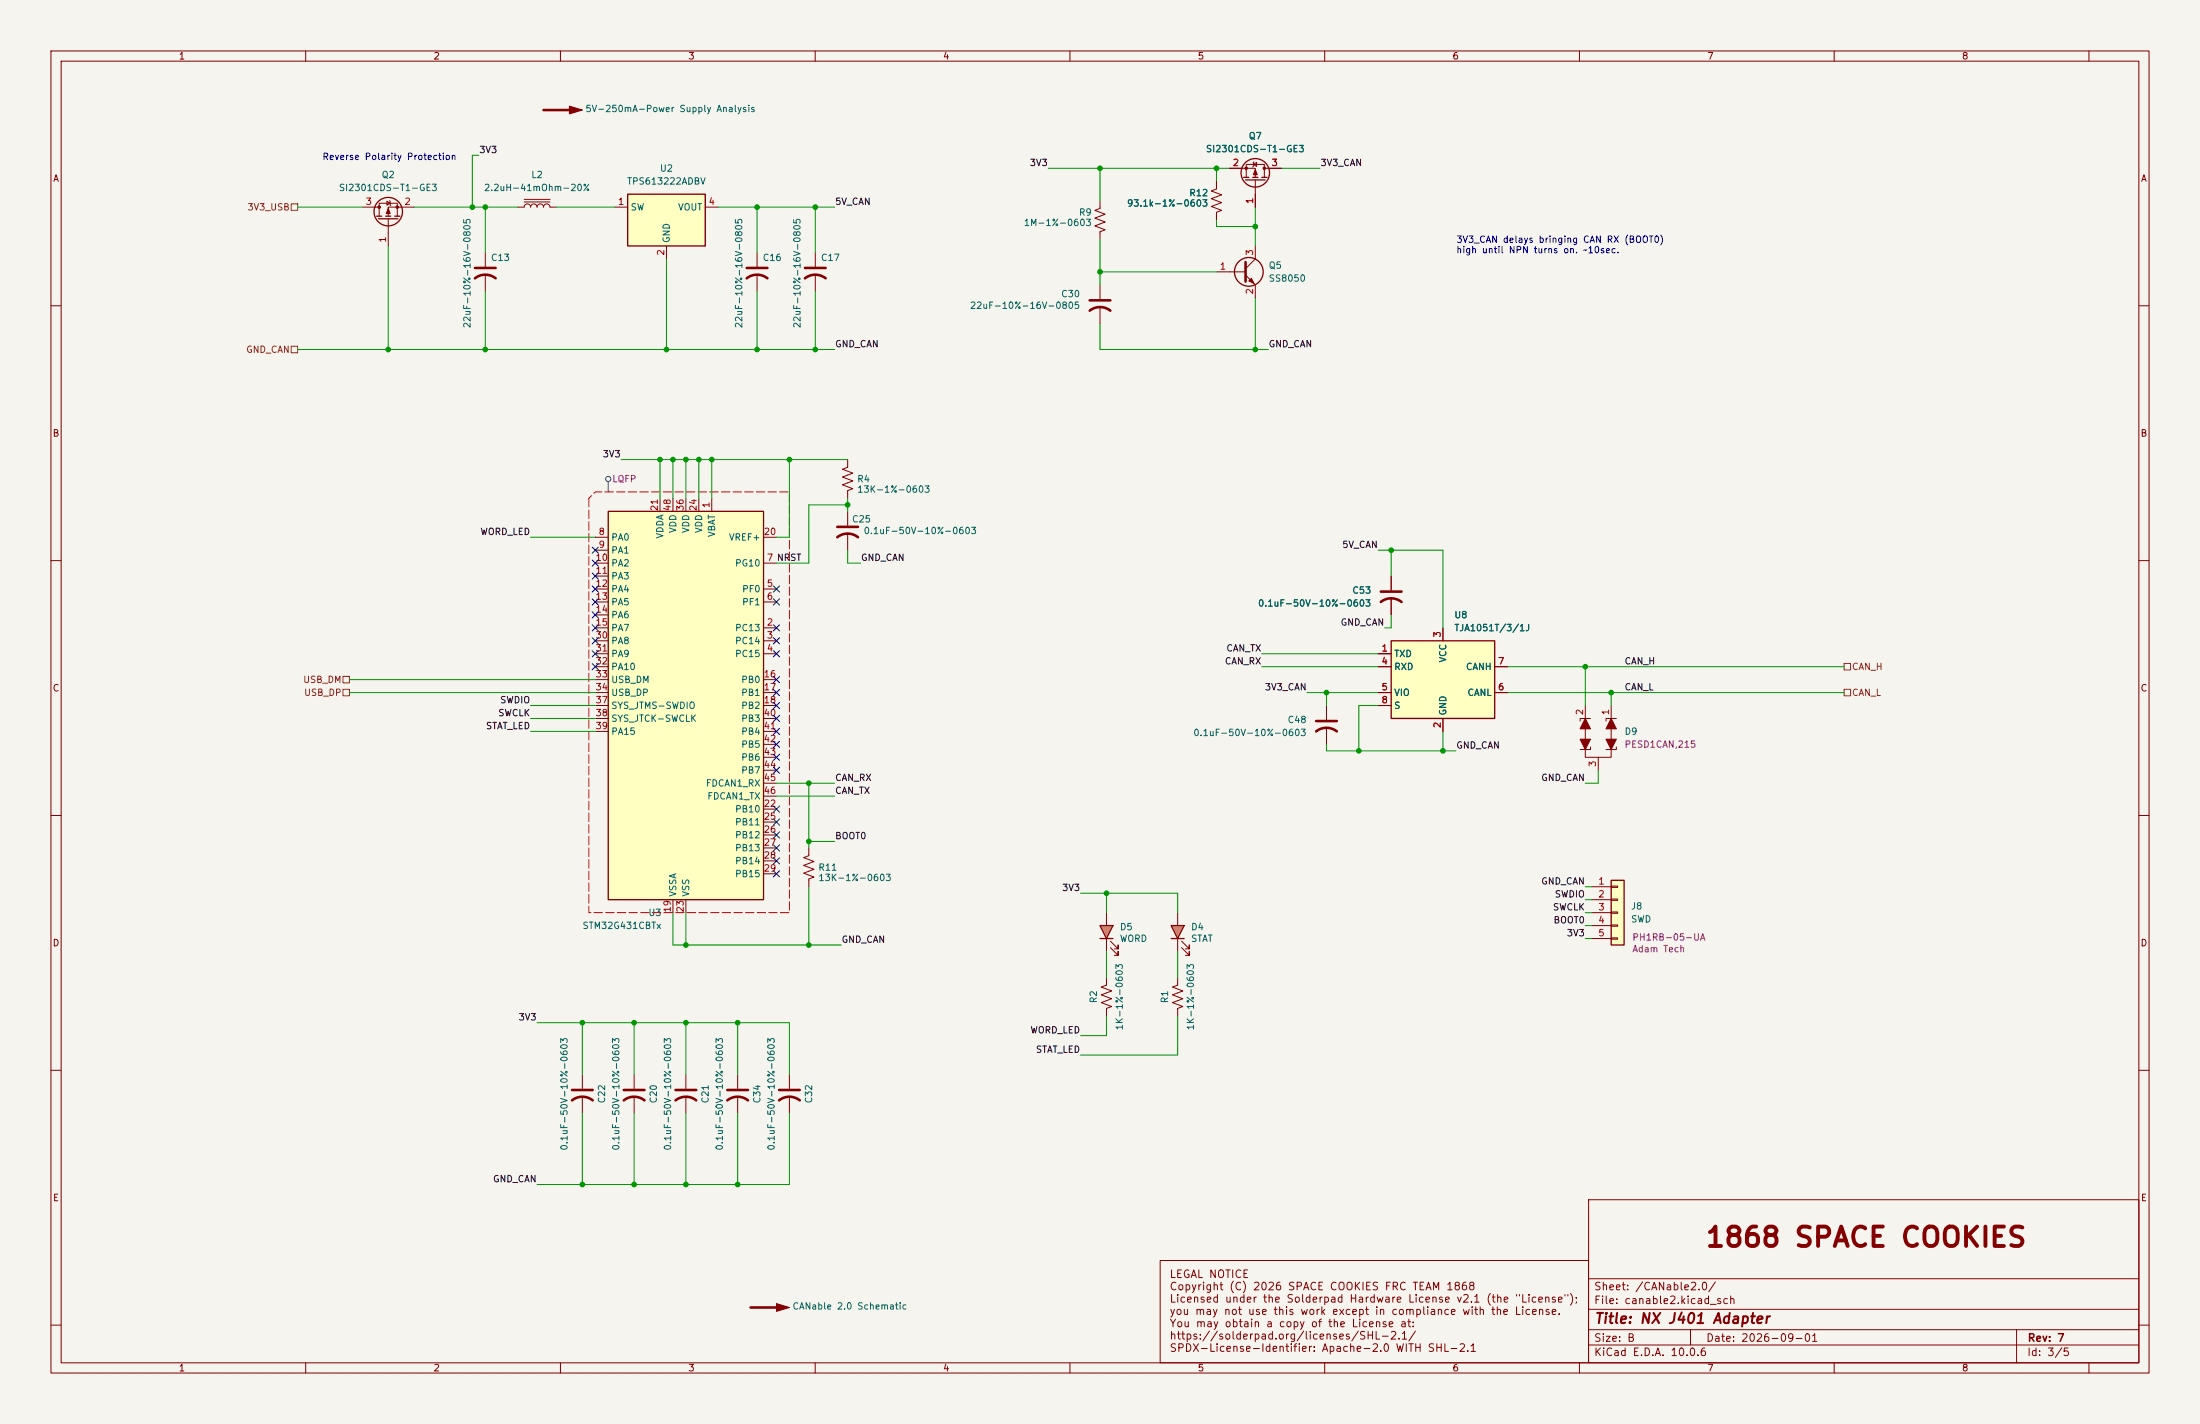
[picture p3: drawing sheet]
<svg xmlns="http://www.w3.org/2000/svg" width="432mm" height="279mm" viewBox="0 0 432 279" stroke-linecap="round" stroke-linejoin="round" font-family="sans-serif">
<path d="M0 0h431.8v279.4h-431.8z" fill="#f5f4ef" stroke="#f5f4ef" stroke-width=".2"/>
<g fill="none" stroke="#840000" stroke-width=".2">
<path d="M10 10h411.8v259.4h-411.8zM12 12h407.8v255.4h-407.8zM60 10v2M110 10v2M160 10v2M210 10v2M260 10v2M310 10v2M360 10v2M410 10v2M75.9 39.5l.7 .4-.7 .4zM76.5 39.4l.2 1"/>
<path d="M71.1 40.6h3.3M74.4 42.4v-2.5h3.6v2.5M76.2 42.9v5.4M81.3 40.6h-5.1v1.8M160 49.5v2.8M160 53.8v3.4M10 60h2M419.8 60h2M10 110h2M419.8 110h2M260.3 138.4v2.8M311.1 138.4v8.7"/>
<path d="M316.2 138.4v8.7M10 160h2M260.3 142.7v3.4M311.1 146.7v1.9h5.1v-1.9M312.2 141h-2.1v.5M312.2 146.6v.5h-2.1M313.7 148.6v2.5M317.2 141h-2v.5M317.2 146.6v.5h-2M419.8 160h2M10 210h2M124.5 210.8v2.8"/>
<path d="M124.5 215.1v3.3M134.6 210.8v2.8M134.6 215.1v3.3M144.8 210.8v2.8M144.8 215.1v3.3M154.9 210.8v2.8M154.9 215.1v3.3M419.8 210h2M311.8 235.4h108v32h-108zM10 260h2M227.7 247.3h84.1v20.1h-84.1zM311.8 256.9h108"/>
<path d="M311.8 250.9h108M419.8 260h2M60 267.4v2M110 267.4v2M160 267.4v2M210 267.4v2M260 267.4v2M310 267.4v2M311.8 263.9h108M311.8 260.9h108M331.8 260.9v3M360 267.4v2"/>
<path d="M395.8 260.9v6.5M410 267.4v2"/>
</g>
<g fill="none" stroke="#840000" stroke-width=".51">
<path d="M106.7 21.6h6.3M158 54.6a3.3 3.3 0 0 1 4.1 0M158 52.6h4.1M258.3 143.5a3.3 3.3 0 0 1 4.1 0M258.3 141.5h4.1M122.4 215.9a3.3 3.3 0 0 1 4.1 0M122.4 213.9h4.1M132.6 215.9a3.3 3.3 0 0 1 4.1 0M132.6 213.9h4.1M142.7 215.9a3.3 3.3 0 0 1 4.1 0M142.7 213.9h4.1M152.9 215.9a3.3 3.3 0 0 1 4.1 0"/>
<path d="M152.9 213.9h4.1M147.3 256.5h6.4"/>
</g>
<g fill="#840000" stroke="#840000" stroke-width=".2">
<path d="M111.8 20.8l2.5 .8-2.5 .8z"/>
<path d="M316.2 141l1 2h-2z"/>
<path d="M311.1 141l1.1 2h-2.1z"/>
<path d="M315.2 145h2l-1 2.1z"/>
<path d="M310.1 145h2.1l-1.1 2.1z"/>
<path d="M76.2 40.9l.4 1h-.8z"/>
<path d="M152.4 255.8l2.5 .7-2.5 .8z"/>
<circle cx="74.4" cy="40.6" r=".25"/>
<circle cx="78" cy="40.6" r=".25"/>
</g>
<g fill="none" stroke="#840000" stroke-width=".25">
<path d="M73.9 42.4h1M74.3 42.9h3.8M75.7 42.4h1M77.5 42.4h1"/>
<circle cx="76.2" cy="41.5" r="2.79"/>
</g>
<path d="M273 125.7h20.4v15.3h-20.4z" fill="#ffffc2"/>
<path d="M273 125.7h20.4v15.3h-20.4z" fill="none" stroke="#840000" stroke-width=".25"/>
<path d="M95.2 49.5v2.8M95.2 53.8v3.4M270.5 128.3h2.5M270.5 130.8h2.5M270.5 135.9h2.5M270.5 138.4h2.5M283.2 123.2v2.5M293.4 130.8h2.5M293.4 135.9h2.5M283.2 141v2.5M114.3 210.8v2.8M114.3 215.1v3.3" fill="none" stroke="#840000" stroke-width=".2"/>
<path d="M93.2 54.6a3.3 3.3 0 0 1 4.1 0M93.2 52.6h4.1M112.3 215.9a3.3 3.3 0 0 1 4 0M112.3 213.9h4" fill="none" stroke="#840000" stroke-width=".51"/>
<path d="M316.2 172.7h2.6v12.7h-2.6z" fill="#ffffc2"/>
<path d="M316.2 172.7h2.6v12.7h-2.6z" fill="none" stroke="#840000" stroke-width=".25"/>
<g fill="none" stroke="#840000" stroke-width=".2">
<path d="M102.9 39.6h5M102.9 39.1h5M101.6 40.6h1.3a.63 .63 0 0 1 .6-.6 .63 .63 0 0 1 .6 .6 .63 .63 0 0 1 .7-.6 .63 .63 0 0 1 .6 .6 .63 .63 0 0 1 .7-.6 .63 .63 0 0 1 .6 .6 .63 .63 0 0 1 .6-.6 .63 .63 0 0 1 .6 .6h1.3M312.4 174h3.8M312.4 176.5h3.8M312.4 179.1h3.8M316.2 173.9h1.3v.2h-1.3zM316.2 176.4h1.3v.3h-1.3zM316.2 178.9h1.3v.3h-1.3zM312.4 181.6h3.8M312.4 184.2h3.8M316.2 181.5h1.3v.2h-1.3z"/>
<path d="M316.2 184h1.3v.3h-1.3z"/>
</g>
<path d="M123.2 38.1h15.2v10.2h-15.2z" fill="#ffffc2"/>
<path d="M123.2 38.1h15.2v10.2h-15.2z" fill="none" stroke="#840000" stroke-width=".25"/>
<path d="M120.6 40.6h2.6M130.8 48.3v2.5M138.4 40.6h2.6M273 113v2.8M273 117.3v3.4M217.2 191.8v1.5l-1 .4 2 .7-2 .8 2 .8-2 .7 2 .8-1 .4v1.5M231.1 191.8v1.5l-1 .4 2.1 .7-2.1 .8 2.1 .8-2.1 .7 2.1 .8-1.1 .4v1.5" fill="none" stroke="#840000" stroke-width=".2"/>
<path d="M271 118.1a3.3 3.3 0 0 1 4.1 0M271 116.1h4.1" fill="none" stroke="#840000" stroke-width=".51"/>
<path d="M229.9 181.6h2.5l-1.3 2.6z" fill="#ff0"/>
<path d="M231.1 179.1v2.5M231.1 184.2v2.5M231.9 185.9l1.5 1.6v-.8v.8h-.7M231.9 184.7l1.5 1.5v-.8v.8h-.7" fill="none" stroke="#840000" stroke-width=".2"/>
<path d="M229.9 181.6h2.5l-1.3 2.6zM229.9 184.2h2.5" fill="none" stroke="#840000" stroke-width=".25"/>
<path d="M215.9 181.6h2.5l-1.2 2.6z" fill="#ff0"/>
<path d="M158.7 166.4v1.5l-1 .4 2.1 .7-2.1 .8 2.1 .8-2.1 .7 2.1 .8-1.1 .4v1.5M217.2 179.1v2.5M217.2 184.2v2.5M217.9 185.9l1.6 1.6v-.8v.8h-.8M217.9 184.7l1.6 1.5v-.8v.8h-.8" fill="none" stroke="#840000" stroke-width=".2"/>
<path d="M215.9 181.6h2.5l-1.2 2.6zM215.9 184.2h2.5" fill="none" stroke="#840000" stroke-width=".25"/>
<path d="M119.4 100.3h30.5v76.2h-30.5z" fill="#ffffc2"/>
<g fill="none" stroke="#840000" stroke-width=".25">
<path d="M244.1 34.8h1M244.5 35.3h3.8M245.9 34.8h1M247.6 34.8h1.1M119.4 100.3h30.5v76.2h-30.5z"/>
<circle cx="246.4" cy="33.9" r="2.79"/>
<circle cx="245.1" cy="53.3" r="2.82"/>
</g>
<g fill="none" stroke="#840000" stroke-width=".2">
<path d="M215.9 39.4v1.5l-1 .4 2 .7-2 .8 2 .8-2 .7 2 .8-1 .4v1.5M238.8 35.6v1.5l-1.1 .4 2.1 .7-2.1 .8 2.1 .8-2.1 .7 2.1 .8-1 .4v1.5M241.3 33h5.1v1.8M244.6 34.8v-2.5h3.6v2.5M246 32.3l.6-.4v.7zM246.1 31.8l-.2 1M246.4 35.3v5.3M248.2 33h3.3M148.6 49.5v2.8M148.6 53.8v3.4M215.9 55.9v2.8M238.8 53.3h5.7"/>
<path d="M244.5 54l1.9 1.9v2.5M246.4 48.3v2.5l-1.9 1.9M215.9 60.2v3.3M129.5 97.8v2.5M132.1 97.8v2.5M134.6 97.8v2.5M137.2 97.8v2.5M139.7 97.8v2.5M166.4 90.2v1.5l-1 .4 2 .7-2 .8 2 .8-2 .7 2 .8-1 .4v1.5M116.8 115.6h2.6M116.8 118.1h2.6M116.8 110.5h2.6"/>
<path d="M116.8 105.4h2.6M116.8 108h2.6M116.8 113h2.6M149.9 115.6h2.5M149.9 118.1h2.5M149.9 110.5h2.5M149.9 105.4h2.5M166.4 100.3v2.8M166.4 104.6v3.4M273 113v2.8M273 117.3v3.4M116.8 123.2h2.6"/>
<path d="M116.8 125.7h2.6M116.8 128.3h2.6M116.8 120.7h2.6M116.8 133.4h2.6M116.8 135.9h2.6M116.8 138.4h2.6M116.8 130.8h2.6M149.9 123.2h2.5M149.9 125.7h2.5M149.9 128.3h2.5M149.9 133.4h2.5M149.9 135.9h2.5"/>
<path d="M149.9 138.4h2.5M270.5 128.3h2.5M270.5 135.9h2.5M270.5 138.4h2.5M270.5 130.8h2.5M283.2 123.2v2.5M293.4 135.9h2.5M293.4 130.8h2.5M116.8 141h2.6M116.8 143.5h2.6M149.9 158.8h2.5M149.9 141h2.5"/>
<path d="M149.9 143.5h2.5M149.9 146.1h2.5M149.9 148.6h2.5M149.9 151.1h2.5M149.9 153.7h2.5M149.9 156.2h2.5M283.2 141v2.5M132.1 176.5v2.6M134.6 176.5v2.6M149.9 161.3h2.5M149.9 163.8h2.5M149.9 166.4h2.5"/>
<path d="M149.9 168.9h2.5M149.9 171.5h2.5"/>
</g>
<path d="M146.6 54.6a3.3 3.3 0 0 1 4 0M146.6 52.6h4M213.9 58.9h4M244.5 51.4v3.8M213.9 61a3.3 3.3 0 0 1 4 0M164.3 105.4a3.3 3.3 0 0 1 4.1 0M164.3 103.4h4.1" fill="none" stroke="#840000" stroke-width=".51"/>
<g fill="#840000" stroke="#840000" stroke-width=".2">
<path d="M246.4 33.3l.4 1h-.8z"/>
<path d="M245.1 55.1l.5-.5 .5 1z"/>
<circle cx="248.2" cy="33" r=".25"/>
<circle cx="244.6" cy="33" r=".25"/>
</g>
<g fill="none" stroke="#484848" stroke-width=".2">
<path d="M119.4 94.5v2"/>
<circle cx="119.4" cy="94" r=".51"/>
</g>
<path d="M115.6 97.8v81.3h39.3v-82.6h-38.1l-1.2 1.3" fill="none" stroke="#f00" stroke-width=".2" stroke-dasharray="1.7 .6"/>
<path d="M57.1 40h1.3v1.3h-1.3zM57.1 67.9h1.3v1.3h-1.3zM67.3 132.7h1.3v1.3h-1.3zM67.3 135.3h1.3v1.2h-1.3zM361.9 135.3h1.3v1.2h-1.3zM361.9 130.2h1.3v1.2h-1.3z" fill="none" stroke="#725600" stroke-width=".2"/>
<g fill="none" stroke="#009600" stroke-width=".2">
<path d="M94 30.5h-1.3v10.1M205.7 33h35.6M215.9 33v6.4M238.8 33v2.6M251.5 33h7.6M58.4 40.6h12.7M76.2 48.3v20.3M81.3 40.6h20.3M95.2 40.6v8.9M95.2 57.2v11.4M109.2 40.6h11.4M130.8 50.8v17.8"/>
<path d="M141 40.6h22.8M148.6 40.6v8.9M148.6 57.2v11.4M160 40.6v8.9M160 57.2v11.4M215.9 53.3h22.9M215.9 47v8.9M238.8 43.2v1.3h7.6M246.4 40.6v7.7M246.4 58.4v10.2M58.4 68.6h105.4M215.9 63.5v5.1h33"/>
<path d="M121.9 90.2h44.5M129.5 90.2v7.6M132.1 90.2v7.6M134.6 90.2v7.6M137.2 90.2v7.6M139.7 90.2v7.6M154.9 90.2v15.2h-2.5M166.4 97.8v2.5M166.4 99.1h-7.7v11.4h-6.3M104.1 105.4h12.7M166.4 108v2.5h2.5M270.5 108h12.7v15.2"/>
<path d="M273 108v5M68.6 135.9h48.2M68.6 133.4h48.2M104.1 138.4h12.7M247.6 128.3h22.9M247.6 130.8h22.9M256.5 135.9h14M260.3 135.9v2.5M270.5 138.4h-3.8v8.9M273 120.7v2.5h-1.2M295.9 135.9h66M295.9 130.8h66"/>
<path d="M311.1 130.8v7.6M316.2 135.9v2.5M104.1 141h12.7M104.1 143.5h12.7M152.4 153.7h11.4M152.4 156.2h11.4M158.7 153.7v12.7M260.3 146.1v1.2h25.4M283.2 143.5v3.8M313.7 151.1v2.6h-2.6M132.1 179.1v6.3h33M134.6 179.1v6.3"/>
<path d="M158.7 165.1h5.1M158.7 174v11.4M212.1 175.3h19v3.8M217.2 175.3v3.8M311.1 174h1.3M311.1 176.5h1.3M311.1 179.1h1.3M217.2 186.7v5.1M217.2 199.4v3.8h-5.1M231.1 186.7v5.1M231.1 199.4v7.6h-19M311.1 181.6h1.3"/>
<path d="M311.1 184.2h1.3M105.4 200.7h49.5v10.1M114.3 200.7v10.1M114.3 218.4v14M124.5 200.7v10.1M124.5 218.4v14M134.6 200.7v10.1M134.6 218.4v14M144.8 200.7v10.1M144.8 218.4v14M154.9 218.4v14h-49.5"/>
</g>
<g fill="none" stroke="#000084" stroke-width=".2">
<path d="M116.2 117.5l1.2 1.2M116.2 109.9l1.2 1.2M116.2 112.4l1.2 1.2M116.2 115l1.2 1.2M116.2 107.3l1.2 1.3M117.4 117.5l-1.2 1.2M117.4 109.9l-1.2 1.2M117.4 112.4l-1.2 1.2M117.4 115l-1.2 1.2M117.4 107.3l-1.2 1.3M151.8 115l1.2 1.2M151.8 117.5l1.2 1.2"/>
<path d="M153 115l-1.2 1.2M153 117.5l-1.2 1.2M116.2 130.2l1.2 1.2M116.2 125.1l1.2 1.2M116.2 127.7l1.2 1.2M116.2 122.6l1.2 1.2M116.2 120l1.2 1.3M117.4 130.2l-1.2 1.2M117.4 125.1l-1.2 1.2M117.4 127.7l-1.2 1.2M117.4 122.6l-1.2 1.2M117.4 120l-1.2 1.3"/>
<path d="M151.8 132.7l1.2 1.3M151.8 135.3l1.2 1.2M151.8 137.8l1.2 1.2M151.8 125.1l1.2 1.2M151.8 122.6l1.2 1.2M151.8 127.7l1.2 1.2M153 132.7l-1.2 1.3M153 135.3l-1.2 1.2M153 137.8l-1.2 1.2M153 125.1l-1.2 1.2M153 122.6l-1.2 1.2M153 127.7l-1.2 1.2"/>
<path d="M151.8 150.5l1.2 1.2M151.8 145.4l1.2 1.3M151.8 140.4l1.2 1.2M151.8 142.9l1.2 1.2M151.8 148l1.2 1.2M151.8 158.1l1.2 1.3M153 150.5l-1.2 1.2M153 145.4l-1.2 1.3M153 140.4l-1.2 1.2M153 142.9l-1.2 1.2M153 148l-1.2 1.2M153 158.1l-1.2 1.3"/>
<path d="M151.8 170.8l1.2 1.3M151.8 165.8l1.2 1.2M151.8 160.7l1.2 1.2M151.8 163.2l1.2 1.2M151.8 168.3l1.2 1.2M153 170.8l-1.2 1.3M153 165.8l-1.2 1.2M153 160.7l-1.2 1.2M153 163.2l-1.2 1.2M153 168.3l-1.2 1.2"/>
</g>
<g fill="#009600" stroke="#009600" stroke-width=".2">
<circle cx="215.9" cy="33" r=".46"/>
<circle cx="160" cy="68.6" r=".46"/>
<circle cx="160" cy="40.6" r=".46"/>
<circle cx="148.6" cy="40.6" r=".46"/>
<circle cx="148.6" cy="68.6" r=".46"/>
<circle cx="246.4" cy="68.6" r=".46"/>
<circle cx="215.9" cy="53.3" r=".46"/>
<circle cx="238.8" cy="33" r=".46"/>
<circle cx="246.4" cy="44.5" r=".46"/>
<circle cx="92.7" cy="40.6" r=".46"/>
<circle cx="132.1" cy="90.2" r=".46"/>
<circle cx="129.5" cy="90.2" r=".46"/>
<circle cx="130.8" cy="68.6" r=".46"/>
<circle cx="76.2" cy="68.6" r=".46"/>
<circle cx="95.2" cy="68.6" r=".46"/>
<circle cx="95.2" cy="40.6" r=".46"/>
<circle cx="158.7" cy="185.4" r=".46"/>
<circle cx="166.4" cy="99.1" r=".46"/>
<circle cx="154.9" cy="90.2" r=".46"/>
<circle cx="137.2" cy="90.2" r=".46"/>
<circle cx="139.7" cy="90.2" r=".46"/>
<circle cx="134.6" cy="90.2" r=".46"/>
<circle cx="273" cy="108" r=".46"/>
<circle cx="266.7" cy="147.3" r=".46"/>
<circle cx="283.2" cy="147.3" r=".46"/>
<circle cx="260.3" cy="135.9" r=".46"/>
<circle cx="158.7" cy="165.1" r=".46"/>
<circle cx="158.7" cy="153.7" r=".46"/>
<circle cx="217.2" cy="175.3" r=".46"/>
<circle cx="124.5" cy="200.7" r=".46"/>
<circle cx="114.3" cy="200.7" r=".46"/>
<circle cx="144.8" cy="200.7" r=".46"/>
<circle cx="134.6" cy="185.4" r=".46"/>
<circle cx="134.6" cy="200.7" r=".46"/>
<circle cx="124.5" cy="232.4" r=".46"/>
<circle cx="134.6" cy="232.4" r=".46"/>
<circle cx="144.8" cy="232.4" r=".46"/>
<circle cx="114.3" cy="232.4" r=".46"/>
<circle cx="316.2" cy="135.9" r=".46"/>
<circle cx="311.1" cy="130.8" r=".46"/>
</g>
<text font-size="3.8" fill="#840000" x="334.5" y="245.6">1868 SPACE COOKIES</text>
<text font-size="2" fill="#840000" x="312.8" y="260.2">Title: NX J401 Adapter</text>
<g font-size="1.5" fill="#840000">
<text x="229.4" y="251.1">LEGAL NOTICE</text>
<text x="229.4" y="253.5">Copyright (C) 2026 SPACE COOKIES FRC TEAM 1868</text>
<text x="229.4" y="256">Licensed under the Solderpad Hardware License v2.1 (the &quot;License&quot;);</text>
<text x="312.8" y="256.2">File: canable2.kicad_sch</text>
<text x="312.8" y="253.5">Sheet: /CANable2.0/</text>
<text x="229.4" y="258.4">you may not use this work except in compliance with the License.</text>
<text x="229.4" y="260.8">You may obtain a copy of the License at:</text>
<text x="229.4" y="263.2">https://solderpad.org/licenses/SHL-2.1/</text>
<text x="312.8" y="263.6">Size: B</text>
<text x="334.8" y="263.6">Date: 2026-09-01</text>
<text x="397.8" y="263.6">Rev: 7</text>
<text x="229.4" y="265.6">SPDX-License-Identifier: Apache-2.0 WITH SHL-2.1</text>
<text x="312.8" y="266.4">KiCad E.D.A. 10.0.6</text>
<text x="397.8" y="266.4">Id: 3/5</text>
</g>
<g font-size="1.3" fill="#840000">
<text x="35" y="12">1</text>
<text x="85" y="12">2</text>
<text x="135" y="12">3</text>
<text x="185" y="12">4</text>
<text x="235" y="12">5</text>
<text x="285" y="12">6</text>
<text x="335" y="12">7</text>
<text x="385" y="12">8</text>
<text x="10.3" y="36">A</text>
<text x="420.1" y="36">A</text>
<text x="10.2" y="86">B</text>
<text x="420" y="86">B</text>
<text x="10.2" y="136">C</text>
<text x="420" y="136">C</text>
<text x="10.2" y="186">D</text>
<text x="420" y="186">D</text>
<text x="10.3" y="236">E</text>
<text x="420.1" y="236">E</text>
<text x="35" y="269.4">1</text>
<text x="85" y="269.4">2</text>
<text x="135" y="269.4">3</text>
<text x="185" y="269.4">4</text>
<text x="235" y="269.4">5</text>
<text x="285" y="269.4">6</text>
<text x="335" y="269.4">7</text>
<text x="385" y="269.4">8</text>
</g>
<g font-size="1.3" fill="#006464">
<text x="114.8" y="22.3">5V-250mA-Power Supply Analysis</text>
<text x="245" y="27.6">Q7</text>
<text x="74.8" y="35.3">Q2</text>
<text x="104.2" y="35.3">L2</text>
<text x="129.4" y="34">U2</text>
<text x="236.6" y="30.2">SI2301CDS-T1-GE3</text>
<text x="66.4" y="37.8">SI2301CDS-T1-GE3</text>
<text x="94.9" y="37.8">2.2uH-41mOhm-20%</text>
<text x="123" y="36.5">TPS613222ADBV</text>
<text x="123.7" y="41.6">SW</text>
<text x="133" y="41.6">VOUT</text>
<text x="221.1" y="40.8">93.1k-1%-0603</text>
<text x="233.3" y="38.8">R12</text>
<text x="131.8" y="47.8" transform="rotate(-90 131.8 47.8)">GND</text>
<text x="200.8" y="44.7">1M-1%-0603</text>
<text x="211.7" y="42.6">R9</text>
<text x="96.3" y="51.5">C13</text>
<text x="149.6" y="51.5">C16</text>
<text x="161" y="51.5">C17</text>
<text x="248.9" y="53">Q5</text>
<text x="208.2" y="58.6">C30</text>
<text x="248.9" y="55.6">SS8050</text>
<text x="92.7" y="64.5" transform="rotate(-90 92.7 64.5)">22uF-10%-16V-0805</text>
<text x="146" y="64.5" transform="rotate(-90 146 64.5)">22uF-10%-16V-0805</text>
<text x="157.4" y="64.5" transform="rotate(-90 157.4 64.5)">22uF-10%-16V-0805</text>
<text x="190.3" y="60.9">22uF-10%-16V-0805</text>
<text x="168.1" y="94.9">R4</text>
<text x="168.1" y="97">13K-1%-0603</text>
<text x="119.9" y="106.4">PA0</text>
<text x="130.5" y="105.8" transform="rotate(-90 130.5 105.8)">VDDA</text>
<text x="133" y="104.7" transform="rotate(-90 133 104.7)">VDD</text>
<text x="135.6" y="104.7" transform="rotate(-90 135.6 104.7)">VDD</text>
<text x="138.1" y="104.7" transform="rotate(-90 138.1 104.7)">VDD</text>
<text x="140.7" y="105.5" transform="rotate(-90 140.7 105.5)">VBAT</text>
<text x="143" y="106.4">VREF+</text>
<text x="167.1" y="102.8">C25</text>
<text x="169.4" y="105.1">0.1uF-50V-10%-0603</text>
<text x="119.9" y="108.9">PA1</text>
<text x="119.9" y="111.5">PA2</text>
<text x="119.9" y="114">PA3</text>
<text x="144.2" y="111.5">PG10</text>
<text x="119.9" y="116.5">PA4</text>
<text x="119.9" y="119.1">PA5</text>
<text x="145.6" y="116.5">PF0</text>
<text x="145.6" y="119.1">PF1</text>
<text x="246.8" y="119.3">0.1uF-50V-10%-0603</text>
<text x="265.3" y="116.8">C53</text>
<text x="119.9" y="121.6">PA6</text>
<text x="119.9" y="124.2">PA7</text>
<text x="144.2" y="124.2">PC13</text>
<text x="285.3" y="121.6">U8</text>
<text x="285.3" y="124.2">TJA1051T/3/1J</text>
<text x="119.9" y="126.7">PA8</text>
<text x="119.9" y="129.2">PA9</text>
<text x="119.9" y="131.8">PA10</text>
<text x="144.2" y="126.7">PC14</text>
<text x="144.2" y="129.2">PC15</text>
<text x="273.5" y="129.2">TXD</text>
<text x="273.5" y="131.8">RXD</text>
<text x="284.2" y="130.1" transform="rotate(-90 284.2 130.1)">VCC</text>
<text x="287.6" y="131.8">CANH</text>
<text x="119.9" y="134.3">USB_DM</text>
<text x="119.9" y="136.9">USB_DP</text>
<text x="145.4" y="134.3">PB0</text>
<text x="145.4" y="136.9">PB1</text>
<text x="273.5" y="136.9">VIO</text>
<text x="287.9" y="136.9">CANL</text>
<text x="119.9" y="139.4">SYS_JTMS-SWDIO</text>
<text x="119.9" y="141.9">SYS_JTCK-SWCLK</text>
<text x="145.4" y="139.4">PB2</text>
<text x="145.4" y="141.9">PB3</text>
<text x="252.6" y="142.2">C48</text>
<text x="273.5" y="139.4">S</text>
<text x="284.2" y="140.5" transform="rotate(-90 284.2 140.5)">GND</text>
<text x="119.9" y="144.5">PA15</text>
<text x="145.4" y="144.5">PB4</text>
<text x="145.4" y="147">PB5</text>
<text x="145.4" y="149.6">PB6</text>
<text x="234.1" y="144.7">0.1uF-50V-10%-0603</text>
<text x="318.8" y="144.5">D9</text>
<text x="138.4" y="154.6">FDCAN1_RX</text>
<text x="145.4" y="152.1">PB7</text>
<text x="138.7" y="157.2">FDCAN1_TX</text>
<text x="144.2" y="159.7">PB10</text>
<text x="144.2" y="162.3">PB11</text>
<text x="144.2" y="164.8">PB12</text>
<text x="144.2" y="167.3">PB13</text>
<text x="144.2" y="169.9">PB14</text>
<text x="144.2" y="172.4">PB15</text>
<text x="160.5" y="171.1">R11</text>
<text x="160.5" y="173.2">13K-1%-0603</text>
<text x="133" y="176" transform="rotate(-90 133 176)">VSSA</text>
<text x="135.6" y="176" transform="rotate(-90 135.6 176)">VSS</text>
<text x="320" y="178.8">J8</text>
<text x="114.2" y="182.6">STM32G431CBTx</text>
<text x="127.2" y="180">U3</text>
<text x="219.7" y="182.8">D5</text>
<text x="219.7" y="185.1">WORD</text>
<text x="233.7" y="182.8">D4</text>
<text x="233.7" y="185.1">STAT</text>
<text x="320" y="181.3">SWD</text>
<text x="215.6" y="196.9" transform="rotate(-90 215.6 196.9)">R2</text>
<text x="229.6" y="196.9" transform="rotate(-90 229.6 196.9)">R1</text>
<text x="220.7" y="202.3" transform="rotate(-90 220.7 202.3)">1K-1%-0603</text>
<text x="234.6" y="202.3" transform="rotate(-90 234.6 202.3)">1K-1%-0603</text>
<text x="119.1" y="216.6" transform="rotate(-90 119.1 216.6)">C22</text>
<text x="129.2" y="216.6" transform="rotate(-90 129.2 216.6)">C20</text>
<text x="139.4" y="216.6" transform="rotate(-90 139.4 216.6)">C21</text>
<text x="149.6" y="216.6" transform="rotate(-90 149.6 216.6)">C34</text>
<text x="159.7" y="216.6" transform="rotate(-90 159.7 216.6)">C32</text>
<text x="111.7" y="225.9" transform="rotate(-90 111.7 225.9)">0.1uF-50V-10%-0603</text>
<text x="121.9" y="225.9" transform="rotate(-90 121.9 225.9)">0.1uF-50V-10%-0603</text>
<text x="132" y="225.9" transform="rotate(-90 132 225.9)">0.1uF-50V-10%-0603</text>
<text x="142.2" y="225.9" transform="rotate(-90 142.2 225.9)">0.1uF-50V-10%-0603</text>
<text x="152.3" y="225.9" transform="rotate(-90 152.3 225.9)">0.1uF-50V-10%-0603</text>
<text x="155.4" y="257.2">CANable 2.0 Schematic</text>
</g>
<g font-size="1.3" fill="#0000c2">
<text x="63.2" y="31.7">Reverse Polarity Protection</text>
<text x="285.7" y="48">3V3_CAN delays bringing CAN RX (BOOT0)</text>
<text x="285.7" y="50">high until NPN turns on. ~10sec.</text>
</g>
<g font-size="1.3" fill="#0f0f0f">
<text x="94" y="30.4">3V3</text>
<text x="202" y="32.9">3V3</text>
<text x="259.1" y="32.9">3V3_CAN</text>
<text x="163.8" y="40.5">5V_CAN</text>
<text x="163.8" y="68.5">GND_CAN</text>
<text x="248.9" y="68.5">GND_CAN</text>
<text x="118.2" y="90">3V3</text>
<text x="94.2" y="105.3">WORD_LED</text>
<text x="263.3" y="107.8">5V_CAN</text>
<text x="168.9" y="110.4">GND_CAN</text>
<text x="263" y="123.1">GND_CAN</text>
<text x="240.3" y="130.7">CAN_RX</text>
<text x="240.6" y="128.1">CAN_TX</text>
<text x="318.7" y="130.7">CAN_H</text>
<text x="248.1" y="135.8">3V3_CAN</text>
<text x="318.7" y="135.8">CAN_L</text>
<text x="95.3" y="143.4">STAT_LED</text>
<text x="97.7" y="140.8">SWCLK</text>
<text x="98" y="138.3">SWDIO</text>
<text x="285.7" y="147.2">GND_CAN</text>
<text x="163.8" y="153.5">CAN_RX</text>
<text x="302.4" y="153.5">GND_CAN</text>
<text x="163.8" y="156.1">CAN_TX</text>
<text x="163.8" y="165">BOOT0</text>
<text x="302.4" y="173.9">GND_CAN</text>
<text x="208.4" y="175.1">3V3</text>
<text x="304.7" y="178.9">SWCLK</text>
<text x="305.1" y="176.4">SWDIO</text>
<text x="165.1" y="185.3">GND_CAN</text>
<text x="304.8" y="181.5">BOOT0</text>
<text x="307.4" y="184">3V3</text>
<text x="101.7" y="200.5">3V3</text>
<text x="202.1" y="203.1">WORD_LED</text>
<text x="203.2" y="206.9">STAT_LED</text>
<text x="96.7" y="232.3">GND_CAN</text>
</g>
<g font-size="1.3" fill="#a90000">
<text x="241.8" y="32.9">2</text>
<text x="249.5" y="32.9">3</text>
<text x="71.7" y="40.5">3</text>
<text x="79.3" y="40.5">2</text>
<text x="121.2" y="40.5">1</text>
<text x="139" y="40.5">4</text>
<text x="246.2" y="40.1" transform="rotate(-90 246.2 40.1)">1</text>
<text x="76.1" y="47.7" transform="rotate(-90 76.1 47.7)">1</text>
<text x="130.7" y="50.3" transform="rotate(-90 130.7 50.3)">2</text>
<text x="239.3" y="53.2">1</text>
<text x="246.2" y="50.3" transform="rotate(-90 246.2 50.3)">3</text>
<text x="246.2" y="57.9" transform="rotate(-90 246.2 57.9)">2</text>
<text x="129.4" y="100.4" transform="rotate(-90 129.4 100.4)">21</text>
<text x="131.9" y="100.4" transform="rotate(-90 131.9 100.4)">48</text>
<text x="134.5" y="100.4" transform="rotate(-90 134.5 100.4)">36</text>
<text x="137" y="100.4" transform="rotate(-90 137 100.4)">24</text>
<text x="139.6" y="99.8" transform="rotate(-90 139.6 99.8)">1</text>
<text x="117.4" y="105.3">8</text>
<text x="117.4" y="107.8">9</text>
<text x="149.8" y="105.3">20</text>
<text x="116.8" y="110.4">10</text>
<text x="116.8" y="112.9">11</text>
<text x="150.4" y="110.4">7 NRST</text>
<text x="116.8" y="115.4">12</text>
<text x="116.8" y="118">13</text>
<text x="150.4" y="115.4">5</text>
<text x="150.4" y="118">6</text>
<text x="116.8" y="120.5">14</text>
<text x="116.8" y="123.1">15</text>
<text x="116.8" y="125.6">30</text>
<text x="150.4" y="123.1">2</text>
<text x="150.4" y="125.6">3</text>
<text x="283.1" y="125.2" transform="rotate(-90 283.1 125.2)">3</text>
<text x="116.8" y="128.1">31</text>
<text x="116.8" y="130.7">32</text>
<text x="150.4" y="128.1">4</text>
<text x="271" y="128.1">1</text>
<text x="271" y="130.7">4</text>
<text x="293.9" y="130.7">7</text>
<text x="116.8" y="133.2">33</text>
<text x="116.8" y="135.8">34</text>
<text x="149.8" y="133.2">16</text>
<text x="149.8" y="135.8">17</text>
<text x="271" y="135.8">5</text>
<text x="293.9" y="135.8">6</text>
<text x="116.8" y="138.3">37</text>
<text x="116.8" y="140.8">38</text>
<text x="116.8" y="143.4">39</text>
<text x="149.8" y="138.3">18</text>
<text x="149.8" y="140.8">40</text>
<text x="149.8" y="143.4">41</text>
<text x="271" y="138.3">8</text>
<text x="283.1" y="143" transform="rotate(-90 283.1 143)">2</text>
<text x="311" y="140.4" transform="rotate(-90 311 140.4)">2</text>
<text x="316.1" y="140.4" transform="rotate(-90 316.1 140.4)">1</text>
<text x="149.8" y="145.9">42</text>
<text x="149.8" y="148.5">43</text>
<text x="149.8" y="151">44</text>
<text x="149.8" y="153.5">45</text>
<text x="313.6" y="150.6" transform="rotate(-90 313.6 150.6)">3</text>
<text x="149.8" y="158.6">22</text>
<text x="149.8" y="161.2">25</text>
<text x="149.8" y="156.1">46</text>
<text x="149.8" y="163.7">26</text>
<text x="149.8" y="166.2">27</text>
<text x="149.8" y="168.8">28</text>
<text x="149.8" y="171.3">29</text>
<text x="313.6" y="173.9">1</text>
<text x="131.9" y="179.1" transform="rotate(-90 131.9 179.1)">19</text>
<text x="134.5" y="179.1" transform="rotate(-90 134.5 179.1)">23</text>
<text x="313.6" y="176.4">2</text>
<text x="313.6" y="178.9">3</text>
<text x="313.6" y="181.5">4</text>
<text x="313.6" y="184">5</text>
</g>
<g font-size="1.3" fill="#725600">
<text x="48.4" y="41.6">3V3_USB</text>
<text x="48.2" y="69.5">GND_CAN</text>
<text x="363.4" y="131.8">CAN_H</text>
<text x="59.4" y="134.3">USB_DM</text>
<text x="59.6" y="136.9">USB_DP</text>
<text x="363.4" y="136.9">CAN_L</text>
</g>
<g font-size="1.3" fill="#840084">
<text x="120.1" y="94.9">LQFP</text>
<text x="318.8" y="147">PESD1CAN,215</text>
<text x="320.3" y="184.9">PH1RB-05-UA</text>
<text x="320.3" y="187.1">Adam Tech</text>
</g>
</svg>
